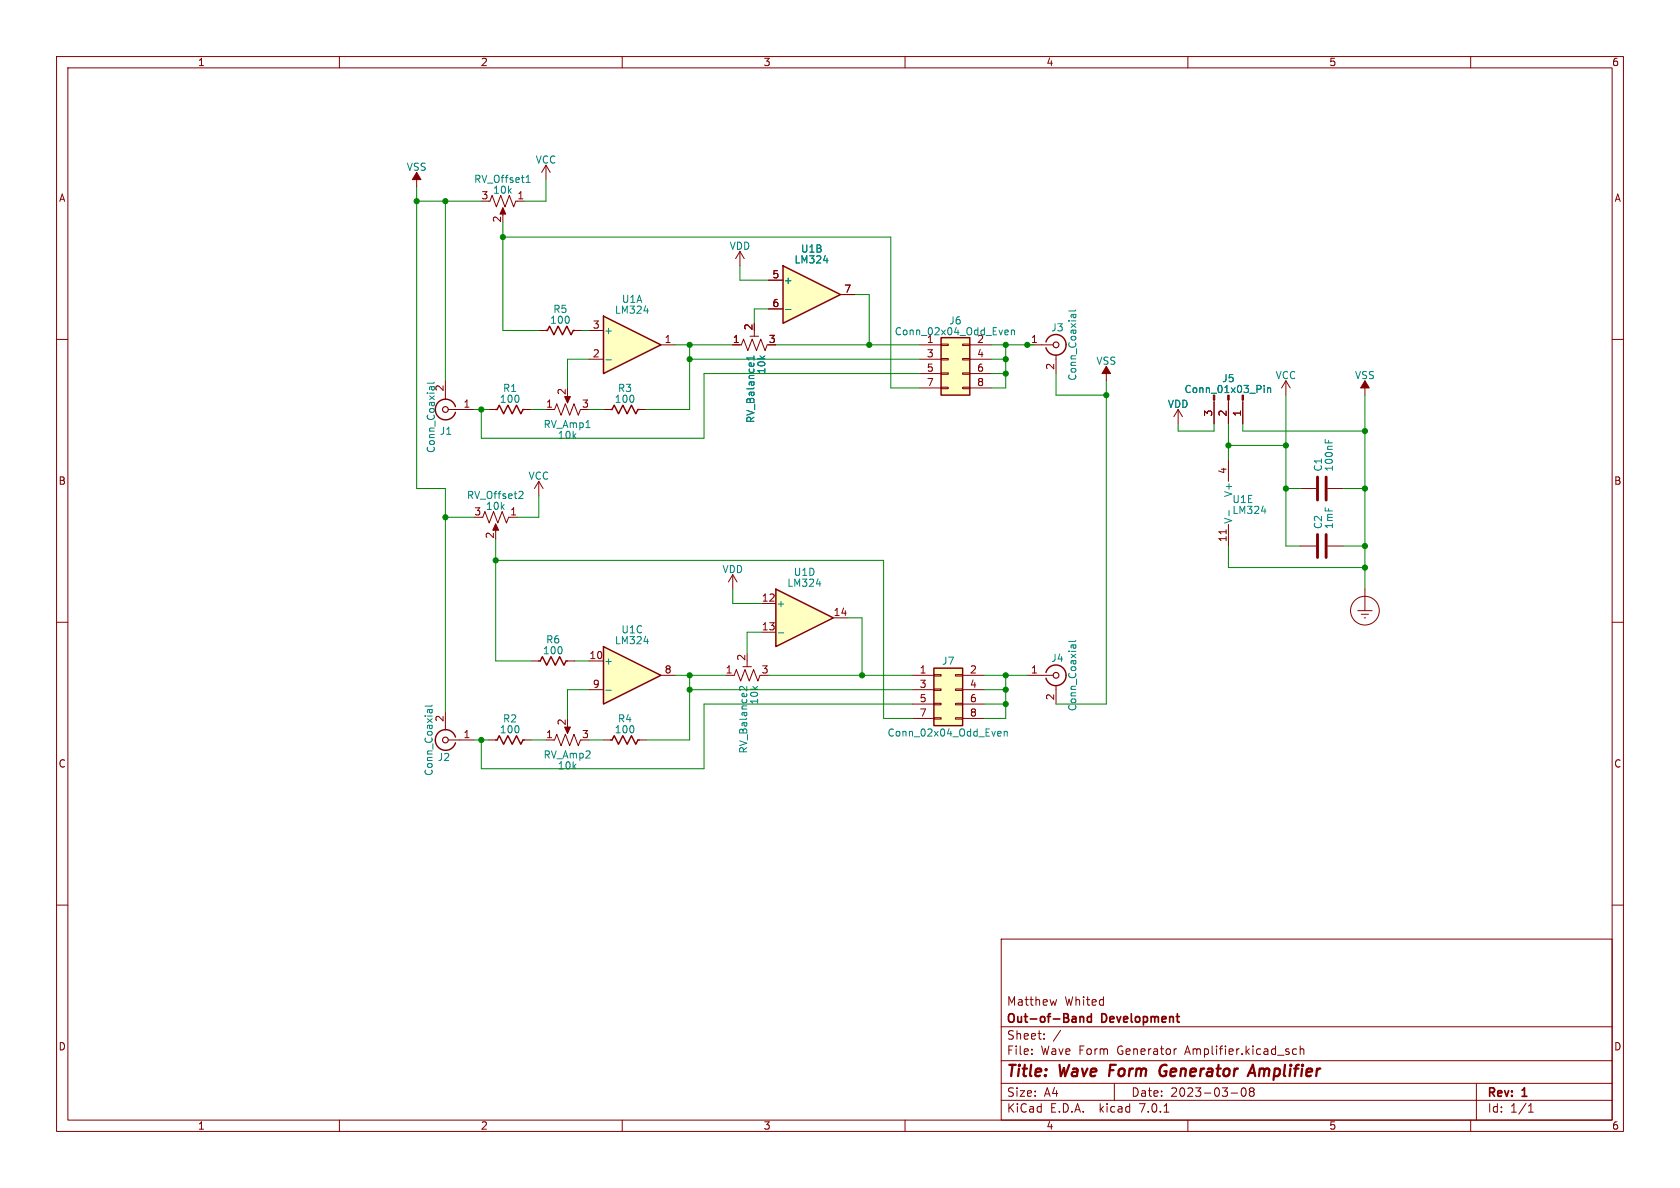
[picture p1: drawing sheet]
<svg xmlns="http://www.w3.org/2000/svg" width="297mm" height="210mm" viewBox="0 0 297 210" stroke-linecap="round" stroke-linejoin="round" font-family="sans-serif">
<g fill="none" stroke="#840000" stroke-width=".18">
<path d="M10 10h277v190h-277zM12 12h273v186h-273zM60 10v2M110 10v2M160 10v2M210 10v2M260 10v2M10 60h2M285 60h2M229.9 86.4h2.8M234.7 86.4h2.8M10 110h2"/>
<path d="M285 110h2M10 160h2M285 160h2M177 166h108v32h-108zM186.8 176.7l-.3 1M60 198v2M110 198v2M160 198v2M177 194.5h108M177 191.5h108M177 187.5h108M177 181.5h108"/>
<path d="M182.4 186.3v.1M182.4 185.5v.1M184.6 183.6v.1M184.6 182.8v.1M197 191.5v3M205.8 196.6h.8M208 185.4l-.4 .1M210 198v2M217.6 193.2h1.2M219.6 192.4l.2-.1a.81 .81 0 0 1 .6 .6 .81 .81 0 0 1-.3 .8l-.2 .1a.81 .81 0 0 1-.6-.6 .81 .81 0 0 1 .3-.8zM221.1 192.9l-.2-.2 .2-.4h.3l.3 .3-.3 .3M221.1 192.9l-.2 .3v.5l.2 .1h.3l.3-.3-.1-.4-.2-.2"/>
<path d="M221.1 192.9h.3M229.2 185.5l-.4-.1-.3 .3v.4l.1 .2h.6M229.9 185.5l.2-.1 .3 .1 .1 .9M229.9 184.9v1.5M260 198v2M261 191.5v6.5M270.2 196.6h.9M270.2 195.5l.4-.4v1.5"/>
</g>
<path d="M205.8 188.2a1.2 1.2 0 0 0-.5 1.9l.4 .1M220.6 190.2l.9-2 .4 2M220.8 189.7h1" fill="none" stroke="#840000" stroke-width=".4"/>
<path d="M190.9 179.7v1M190.9 179.8l.2-.1 .4 .1 .1 .9M192.9 179.8l-.4-.1-.3 .3v.4l.2 .2h.5M192.9 179.2v1.5" fill="none" stroke="#840000" stroke-width=".3"/>
<path d="M232.9 84.3v4.1M234.4 84.3v4.1" fill="none" stroke="#840000" stroke-width=".51"/>
<path d="M234.3 77.7v.6" fill="none" stroke="#008484" stroke-width=".18"/>
<path d="M137.2 104.1l10.1 5.1-10.1 5.1z" fill="#ffffc2"/>
<path d="M166.4 59.7h5v10.2h-5zM80.5 71.9a1.81 1.81 0 0 0-2.8-1 1.81 1.81 0 0 0 0 3 1.81 1.81 0 0 0 2.8-1M87.6 72.4h.3l.4-.8 .7 1.6 .8-1.6 .8 1.6 .7-1.6 .8 1.6 .4-.8h.2M184.9 60.5a1.81 1.81 0 0 1 2.8-1 1.81 1.81 0 0 1 0 2.9 1.81 1.81 0 0 1-2.8-.9M137.2 104.1l10.1 5.1-10.1 5.1zM165.1 118.1h5.1v10.2h-5.1zM184.9 118.9a1.81 1.81 0 0 1 2.8-1 1.81 1.81 0 0 1 0 3 1.81 1.81 0 0 1-2.8-1" fill="none" stroke="#840000" stroke-width=".25"/>
<g fill="none" stroke="#840000" stroke-width=".18">
<path d="M73.7 30.5v2.5M86.4 35.6h.2l.4-1.1 .8 2.1 .7-2.1 .8 2.1 .7-2.1 .8 2.1 .4-1M88.9 37.1v1M91.4 35.6h1.3M96.5 29.2l-.7 1.3M96.5 29.2v2.6M96.5 29.2l.8 1.3M78.7 67.3v3.3M79.2 72.4h4.6M86.4 72.4h1.2M92.7 72.4h1.3M162.6 61h3.8"/>
<path d="M162.6 63.5h3.8M162.6 66h3.8M162.6 68.6h3.8M166.4 68.5h1.2v.2h-1.2zM166.4 65.9h1.2v.3h-1.2zM166.4 63.4h1.2v.2h-1.2zM166.4 60.8h1.2v.3h-1.2zM170.2 68.5h1.2v.2h-1.2zM170.2 65.9h1.2v.3h-1.2zM170.2 63.4h1.2v.2h-1.2zM170.2 60.8h1.2v.3h-1.2zM171.4 61h3.9"/>
<path d="M171.4 63.5h3.9M171.4 66h3.9M171.4 68.6h3.9M181.6 61h4.6M186.7 62.7v3.3M195.6 64.8v2.5M208.3 72.4l-.8 1.3M208.3 72.4v2.5M208.3 72.4l.7 1.3M214.6 70.7v4.2M217.2 70.7v4.2M219.7 70.7v4.2"/>
<path d="M227.3 67.3l-.7 1.3M227.3 67.3v2.6M227.3 67.3l.8 1.3M241.3 67.3v2.6M85.1 91.4h.2l.4-1 .8 2.1 .7-2.1 .8 2.1 .8-2.1 .7 2.1 .4-1.1M87.6 93v1M90.2 91.4h1.2M95.2 85.1l-.7 1.3M95.2 85.1v2.5M95.2 85.1l.8 1.3M216.8 93.6v.8M217.2 81.3v3.8"/>
<path d="M217.2 92.7v3.8M229.9 96.5h2.8M234.7 96.5h2.8M128.3 119.4h1.5l.4-1 .7 2 .8-2 .8 2 .7-2 .8 2 .4-1M129.5 101.6l-.7 1.3M129.5 101.6v2.5M129.5 101.6l.8 1.3M131.3 117.9h1.5M132.1 116.8v1.1M134.6 106.7h2.6M134.6 111.8h2.6M147.3 109.2h2.6"/>
<path d="M161.3 119.4h3.8M165.1 119.3h1.3v.2h-1.3zM168.9 119.3h1.3v.2h-1.3zM170.2 119.4h3.8M181.6 119.4h4.6M240 108h2.6M240.7 108.6h1.2M241.2 109.2h.2M241.3 104.1v3.9M161.3 121.9h3.8M161.3 124.5h3.8M161.3 127h3.8"/>
<path d="M165.1 126.9h1.3v.2h-1.3zM165.1 124.3h1.3v.3h-1.3zM165.1 121.8h1.3v.2h-1.3zM168.9 126.9h1.3v.2h-1.3zM168.9 124.3h1.3v.3h-1.3zM168.9 121.8h1.3v.2h-1.3zM170.2 121.9h3.8M170.2 124.5h3.8M170.2 127h3.8M186.7 121.2v3.3"/>
<circle cx="241.3" cy="107.9" r="2.54"/>
</g>
<g fill="none" stroke="#008484" stroke-width=".18">
<path d="M93 32.2h.7M93.1 31.3l.3-.3v1.2M177.8 58.3l.4 .1 .1 .2-.7 .2M178.2 59.1l-.4 .1M178.8 58.5l.2-.2 .3 .1v.8M178.8 58.3v.9M189.7 55.6v.4M190.1 55.6l.1 .4M190.2 55.6h-.8v.4M190.2 54.8l-.2 .2h-1.1M76.2 68.3l.1 .5M76.8 68.3l-.8 .1-.1 .4"/>
<path d="M76.8 67.6l-.2 .1h-1.1M223.5 68.1v.2M223.5 68.6v.8M224.1 68.6v.8M224.1 68.7l.2-.1h.3v.8M91.9 86.9h.4l.2 .3-.8 .9h.8M217.3 90.2v1M223 90.3h.8M137.6 111.9h1M144.3 103.2h.8M189.7 114v.4M190.1 114l.1 .4"/>
<path d="M190.2 114l-.8 .1v.3M190.2 113.2l-.2 .2h-1.1M132 121.3v.8l-.9-.8-.3 .3v.4M176.6 129.3h.3l.1 .3-.6 .1M176.9 130.1h-.3M177.5 129.4l.2-.1h.3l.1 .8M177.5 129.3v.8"/>
</g>
<g fill="#840000" stroke="#840000" stroke-width=".18">
<path d="M87.6 92.6l.5 1.1h-1z"/>
<path d="M214.5 69.9h.3v.8h-.3z"/>
<path d="M217 69.9h.3v.8h-.3z"/>
<path d="M219.6 69.9h.2v.8h-.2z"/>
<path d="M73.7 30.5l.7 1.3h-1.5z"/>
<path d="M241.3 67.3l.8 1.3h-1.6z"/>
<path d="M88.9 36.7l.5 1.1h-1z"/>
<path d="M195.6 64.8l.7 1.2h-1.5z"/>
</g>
<g fill="none" stroke="#840000" stroke-width=".2">
<circle cx="78.7" cy="72.4" r=".51"/>
<circle cx="186.7" cy="61" r=".51"/>
<circle cx="186.7" cy="119.4" r=".51"/>
</g>
<g fill="#ffffc2" stroke="#ffffc2" stroke-width=".18">
<path d="M165.1 118.1h5.1v10.2h-5.1z"/>
<path d="M166.4 59.7h5v10.2h-5z"/>
</g>
<path d="M232.9 94.5v4.1M234.4 94.5v4.1" fill="none" stroke="#840000" stroke-width=".51"/>
<path d="M138.4 47l10.2 5.1-10.2 5.1z" fill="#ffffc2"/>
<path d="M96.5 58.4h.3l.4-.7 .7 1.5 .8-1.5 .7 1.5 .8-1.5 .8 1.5 .3-.8h.3M138.4 47l10.2 5.1-10.2 5.1zM107.9 72.4h.3l.4-.8 .7 1.6 .8-1.6 .8 1.6 .7-1.6 .8 1.6 .4-.8h.2M107.9 130.8h.3l.4-.8 .7 1.6 .8-1.6 .8 1.6 .7-1.6 .8 1.6 .4-.8h.2" fill="none" stroke="#840000" stroke-width=".25"/>
<g fill="none" stroke="#840000" stroke-width=".18">
<path d="M95.2 58.4h1.3M101.6 58.4h1.3M130.8 44.5l-.8 1.2M130.8 44.5v2.5M130.8 44.5l.8 1.2M132.6 59.4h1.5M133.3 58.4v1M135.9 49.5h2.5M135.9 54.6h2.5M148.6 52.1h2.5M96.5 72.4h1.5l.4-1 .8 2 .7-2 .8 2 .8-2 .7 2 .4-1M100.3 69.9v1"/>
<path d="M106.7 72.4h1.2M113 72.4h1.3M129.5 61h1.6l.3-1.1 .8 2.1 .8-2.1 .7 2.1 .8-2.1 .8 2.1 .3-1M106.7 130.8h1.2M113 130.8h1.3"/>
</g>
<path d="M138.9 54.7h.9M145.6 46.1h.8M133.3 62.9v.7M133.3 63.3h-1.3l.4 .3" fill="none" stroke="#008484" stroke-width=".18"/>
<path d="M99.8 70.1h1l-.5 1.1z" fill="#840000" stroke="#840000" stroke-width=".18"/>
<path d="M106.7 55.9l10.1 5.1-10.1 5z" fill="#ffffc2"/>
<path d="M106.7 55.9l10.1 5.1-10.1 5z" fill="none" stroke="#840000" stroke-width=".25"/>
<path d="M104.1 58.4h2.6M104.1 63.5h2.6M116.8 61h2.6" fill="none" stroke="#840000" stroke-width=".18"/>
<path d="M113.8 55h.8M107.1 63.6h1" fill="none" stroke="#008484" stroke-width=".18"/>
<path d="M106.7 114.3l10.1 5.1-10.1 5.1z" fill="#ffffc2"/>
<path d="M95.2 116.8h.3l.4-.7 .7 1.5 .8-1.5 .8 1.5 .7-1.5 .8 1.5 .4-.8h.2M106.7 114.3l10.1 5.1-10.1 5.1zM80.5 130.3a1.81 1.81 0 0 0-2.8-1 1.81 1.81 0 0 0 0 3 1.81 1.81 0 0 0 2.8-1M87.6 130.8h.3l.4-.8 .7 1.6 .8-1.6 .8 1.6 .7-1.6 .8 1.6 .4-.8h.2" fill="none" stroke="#840000" stroke-width=".25"/>
<g fill="none" stroke="#840000" stroke-width=".18">
<path d="M135.9 49.5h2.5M135.9 54.6h2.5M148.6 52.1h2.5M129.5 61h1.3M214.6 71.1v3.8M217.2 71.1v3.8M219.7 71.1v3.8M94 116.8h1.2M100.3 116.8h1.3M104.1 116.8h2.6M116.8 119.4h2.6M78.7 125.7v3.3"/>
<path d="M79.2 130.8h4.6M86.4 130.8h1.2M92.7 130.8h1.3M96.5 130.8h1.5l.4-1 .8 2 .7-2 .8 2 .8-2 .7 2 .4-1M100.3 128.3v1M104.1 121.9h2.6"/>
</g>
<g fill="none" stroke="#008484" stroke-width=".18">
<path d="M138.9 54.7h.9M145.6 46.1h.8M133.3 62.9v.7M133.3 63.3h-1.3l.4 .3M223.5 68.1v.2M223.5 68.6v.8M224.1 68.6v.8M224.1 68.7l.2-.1h.3v.8M113.8 113.4h.8M75.9 125.4v.5M76.3 125.4l.1 .5M76.4 125.4h-.7l-.1 .2v.3"/>
<path d="M76.4 124.6l-.2 .2h-1.1M107.1 122h1"/>
</g>
<circle cx="78.7" cy="130.8" r=".51" fill="none" stroke="#840000" stroke-width=".2"/>
<path d="M99.8 128.5h1l-.5 1.2z" fill="#840000" stroke="#840000" stroke-width=".18"/>
<g fill="none" stroke="#008400" stroke-width=".18">
<path d="M73.7 33v53.4h5v39.3M73.7 35.6h11.4M78.7 35.6v31.7M88.9 39.4v19h6.3M96.5 31.8v3.8h-3.8M88.9 41.9h68.6v26.7h5.1M102.9 58.4h1.2M130.8 47v2.5h5.1M135.9 54.6h-2.6v2.6M151.1 52.1h2.6v8.9M83.8 72.4h2.6M94 72.4h2.5"/>
<path d="M104.1 72.4h2.6M104.1 63.5h-3.8v5.1M119.4 61h10.1M121.9 61v11.4h-7.6M121.9 63.5h40.7M137.2 61h25.4M162.6 66h-38.1v11.5h-39.4v-5.1M175.3 61h7.6M175.3 63.5h2.5M175.3 66h2.5M177.8 61v7.6h-2.5M186.7 66v3.9h8.9"/>
<path d="M195.6 67.3v57.2h-8.9M208.3 74.9v1.3h6.3v-1.3M217.2 78.7h10.1M217.2 74.9v6.4M219.7 74.9v1.3h21.6M227.3 69.9v26.6h2.6M241.3 69.9v34.2M78.7 91.4h5.1M87.6 99.1h68.6v27.9h5.1M87.6 95.3v21.5h6.4M95.2 87.6v3.8h-3.8M217.2 96.5v3.8h24.1"/>
<path d="M227.3 86.4h2.6M237.5 96.5h3.8M237.5 86.4h3.8M101.6 116.8h2.5M119.4 119.4h8.9M121.9 119.4v11.4h-7.6M129.5 104.1v2.6h5.1M134.6 111.8h-2.5v3.8M135.9 119.4h25.4M149.9 109.2h2.5v10.2M174 119.4h7.6M177.8 119.4v7.6h-3.8"/>
<path d="M83.8 130.8h2.6M94 130.8h2.5M104.1 121.9h-3.8v5.1M104.1 130.8h2.6M121.9 121.9h39.4M161.3 124.5h-36.8v11.4h-39.4v-5.1M174 124.5h3.8M174 121.9h3.8"/>
</g>
<g fill="#008400" stroke="#008400" stroke-width=".18">
<circle cx="88.9" cy="41.9" r=".46"/>
<circle cx="87.6" cy="99.1" r=".46"/>
<circle cx="78.7" cy="91.4" r=".46"/>
<circle cx="73.7" cy="35.6" r=".46"/>
<circle cx="78.7" cy="35.6" r=".46"/>
<circle cx="85.1" cy="72.4" r=".46"/>
<circle cx="241.3" cy="86.4" r=".46"/>
<circle cx="241.3" cy="100.3" r=".46"/>
<circle cx="241.3" cy="96.5" r=".46"/>
<circle cx="217.2" cy="78.7" r=".46"/>
<circle cx="227.3" cy="86.4" r=".46"/>
<circle cx="227.3" cy="78.7" r=".46"/>
<circle cx="241.3" cy="76.2" r=".46"/>
<circle cx="152.4" cy="119.4" r=".46"/>
<circle cx="177.8" cy="66" r=".46"/>
<circle cx="153.7" cy="61" r=".46"/>
<circle cx="181.6" cy="61" r=".46"/>
<circle cx="177.8" cy="61" r=".46"/>
<circle cx="177.8" cy="124.5" r=".46"/>
<circle cx="195.6" cy="69.9" r=".46"/>
<circle cx="177.8" cy="121.9" r=".46"/>
<circle cx="177.8" cy="119.4" r=".46"/>
<circle cx="177.8" cy="63.5" r=".46"/>
<circle cx="121.9" cy="61" r=".46"/>
<circle cx="121.9" cy="63.5" r=".46"/>
<circle cx="121.9" cy="121.9" r=".46"/>
<circle cx="121.9" cy="119.4" r=".46"/>
<circle cx="85.1" cy="130.8" r=".46"/>
</g>
<g font-size="2.8" fill="#840000">
<text x="178" y="190.8">Title:</text>
<text x="187.4" y="190.8">Wave</text>
<text x="196.8" y="190.8">Form</text>
<text x="206.3" y="190.8">Generator</text>
<text x="222.8" y="190.8">Amplifier</text>
</g>
<g font-size="2.1" fill="#840000">
<text x="178" y="177.9">Matthew</text>
<text x="188.2" y="177.9">Whited</text>
<text x="178" y="183.9">Sheet:</text>
<text x="178" y="181.1">Out-of-Band</text>
<text x="186.2" y="183.9">/</text>
<text x="194.9" y="181.1">Development</text>
<text x="178" y="186.6">File:</text>
<text x="184" y="186.6">Wave Form</text>
<text x="197.5" y="186.6">Generator</text>
<text x="209.6" y="186.6">Amplifier.kicad_sch</text>
<text x="178" y="196.8">KiCad</text>
<text x="178" y="194">Size:</text>
<text x="184.6" y="194">A4</text>
<text x="185.7" y="196.8">E.D.A.</text>
<text x="194.4" y="196.8">kicad</text>
<text x="200" y="194">Date:</text>
<text x="201.5" y="196.8">7.0.1</text>
<text x="206.9" y="194">2023-03-08</text>
<text x="263" y="194.2">Rev:</text>
<text x="263" y="196.8">Id:</text>
<text x="267" y="196.8">1/1</text>
<text x="269.2" y="194.2">1</text>
</g>
<g font-size="1.8" fill="#840000">
<text x="35" y="11.8">1</text>
<text x="85" y="11.8">2</text>
<text x="135" y="11.8">3</text>
<text x="185" y="11.8">4</text>
<text x="235" y="11.8">5</text>
<text x="285" y="11.8">6</text>
<text x="10.4" y="35.8">A</text>
<text x="85.1" y="35.3">3</text>
<text x="91.4" y="35.3">1</text>
<text x="285.4" y="35.8">A</text>
<text x="88.6" y="39.4" transform="rotate(-90 88.6 39.4)">2</text>
<text x="136.5" y="49.3">5</text>
<text x="149.2" y="51.8">7</text>
<text x="104.7" y="58.2">3</text>
<text x="133.1" y="58.5" transform="rotate(-90 133.1 58.5)">2</text>
<text x="136.5" y="54.4">6</text>
<text x="104.7" y="63.2">2</text>
<text x="117.4" y="60.7">1</text>
<text x="129.5" y="60.7">1</text>
<text x="135.9" y="60.7">3</text>
<text x="163.8" y="63.2">3</text>
<text x="163.8" y="65.8">5</text>
<text x="172.7" y="63.2">4</text>
<text x="172.7" y="65.8">6</text>
<text x="182.2" y="60.7">1</text>
<text x="186.4" y="65.4" transform="rotate(-90 186.4 65.4)">2</text>
<text x="100.1" y="69.9" transform="rotate(-90 100.1 69.9)">2</text>
<text x="163.8" y="68.3">7</text>
<text x="172.7" y="68.3">8</text>
<text x="81.9" y="72.1">1</text>
<text x="96.5" y="72.1">1</text>
<text x="102.8" y="72.1">3</text>
<text x="214.4" y="73.7" transform="rotate(-90 214.4 73.7)">3</text>
<text x="216.9" y="73.7" transform="rotate(-90 216.9 73.7)">2</text>
<text x="219.5" y="73.7" transform="rotate(-90 219.5 73.7)">1</text>
<text x="216.9" y="83.9" transform="rotate(-90 216.9 83.9)">4</text>
<text x="10.3" y="85.8">B</text>
<text x="285.3" y="85.8">B</text>
<text x="83.8" y="91.2">3</text>
<text x="87.4" y="95.3" transform="rotate(-90 87.4 95.3)">2</text>
<text x="90.1" y="91.2">1</text>
<text x="216.9" y="95.9" transform="rotate(-90 216.9 95.9)">11</text>
<text x="134.6" y="106.4">12</text>
<text x="134.6" y="111.5">13</text>
<text x="147.3" y="109">14</text>
<text x="104.1" y="116.6">10</text>
<text x="117.4" y="119.1">8</text>
<text x="128.2" y="119.1">1</text>
<text x="131.8" y="116.9" transform="rotate(-90 131.8 116.9)">2</text>
<text x="134.6" y="119.1">3</text>
<text x="162.5" y="119.1">1</text>
<text x="171.4" y="119.1">2</text>
<text x="182.2" y="119.1">1</text>
<text x="104.7" y="121.7">9</text>
<text x="162.5" y="121.7">3</text>
<text x="162.5" y="124.2">5</text>
<text x="171.4" y="121.7">4</text>
<text x="171.4" y="124.2">6</text>
<text x="186.4" y="123.9" transform="rotate(-90 186.4 123.9)">2</text>
<text x="78.5" y="127.7" transform="rotate(-90 78.5 127.7)">2</text>
<text x="81.9" y="130.6">1</text>
<text x="96.5" y="130.6">1</text>
<text x="100.1" y="128.3" transform="rotate(-90 100.1 128.3)">2</text>
<text x="102.8" y="130.6">3</text>
<text x="162.5" y="126.7">7</text>
<text x="171.4" y="126.7">8</text>
<text x="10.3" y="135.8">C</text>
<text x="285.3" y="135.8">C</text>
<text x="10.3" y="185.8">D</text>
<text x="285.3" y="185.8">D</text>
<text x="35" y="199.8">1</text>
<text x="85" y="199.8">2</text>
<text x="135" y="199.8">3</text>
<text x="185" y="199.8">4</text>
<text x="235" y="199.8">5</text>
<text x="285" y="199.8">6</text>
</g>
<g font-size="1.8" fill="#008484">
<text x="94.6" y="29.1">VCC</text>
<text x="71.8" y="30.3">VSS</text>
<text x="83.8" y="32.5">RV_Offset1</text>
<text x="87.1" y="34.4">10k</text>
<text x="128.9" y="44.3">VDD</text>
<text x="140.4" y="46.7">LM324</text>
<text x="141.5" y="44.8">U1B</text>
<text x="109.9" y="53.7">U1A</text>
<text x="138.6" y="50.4">+</text>
<text x="97.2" y="57.4">100</text>
<text x="97.8" y="55.5">R5</text>
<text x="106.8" y="59.2">+</text>
<text x="108.6" y="55.6">LM324</text>
<text x="158.1" y="59.4">Conn_02x04_Odd_Even</text>
<text x="167.8" y="57.5">J6</text>
<text x="185.8" y="58.7">J3</text>
<text x="163.8" y="60.7">1</text>
<text x="172.7" y="60.7">2</text>
<text x="193.8" y="64.6">VSS</text>
<text x="78.5" y="69.2" transform="rotate(-90 78.5 69.2)">2</text>
<text x="88.3" y="71.4">100</text>
<text x="88.9" y="69.4">R1</text>
<text x="108.6" y="71.4">100</text>
<text x="109.2" y="69.4">R3</text>
<text x="135.5" y="66.2" transform="rotate(-90 135.5 66.2)">10k</text>
<text x="190.4" y="67.4" transform="rotate(-90 190.4 67.4)">Conn_Coaxial</text>
<text x="209.3" y="69.6">Conn_01x03_Pin</text>
<text x="216" y="67.7">J5</text>
<text x="225.5" y="67.2">VCC</text>
<text x="239.5" y="67.2">VSS</text>
<text x="77.7" y="77">J1</text>
<text x="96" y="75.8">RV_Amp1</text>
<text x="98.5" y="77.7">10k</text>
<text x="133.5" y="74.8" transform="rotate(-90 133.5 74.8)">RV_Balance1</text>
<text x="206.4" y="72.3">VDD</text>
<text x="77" y="80.1" transform="rotate(-90 77 80.1)">Conn_Coaxial</text>
<text x="233.9" y="83.4" transform="rotate(-90 233.9 83.4)">C1</text>
<text x="235.8" y="83.4" transform="rotate(-90 235.8 83.4)">100nF</text>
<text x="82.5" y="88.4">RV_Offset2</text>
<text x="93.4" y="85">VCC</text>
<text x="217.8" y="89.1">U1E</text>
<text x="218" y="88" transform="rotate(-90 218 88)">V+</text>
<text x="85.8" y="90.3">10k</text>
<text x="217.8" y="91">LM324</text>
<text x="218" y="92.6" transform="rotate(-90 218 92.6)">V-</text>
<text x="233.9" y="93.6" transform="rotate(-90 233.9 93.6)">C2</text>
<text x="235.8" y="93.6" transform="rotate(-90 235.8 93.6)">1mF</text>
<text x="127.7" y="101.5">VDD</text>
<text x="140.3" y="102">U1D</text>
<text x="137.3" y="107.5">+</text>
<text x="139.1" y="103.9">LM324</text>
<text x="96.5" y="113.9">R6</text>
<text x="109.8" y="112.1">U1C</text>
<text x="95.9" y="115.8">100</text>
<text x="106.8" y="117.7">+</text>
<text x="108.6" y="114">LM324</text>
<text x="166.5" y="117.7">J7</text>
<text x="185.8" y="117.2">J4</text>
<text x="134.2" y="124.6" transform="rotate(-90 134.2 124.6)">10k</text>
<text x="190.4" y="125.8" transform="rotate(-90 190.4 125.8)">Conn_Coaxial</text>
<text x="88.3" y="129.8">100</text>
<text x="88.9" y="127.9">R2</text>
<text x="108.6" y="129.8">100</text>
<text x="109.2" y="127.9">R4</text>
<text x="156.8" y="130.4">Conn_02x04_Odd_Even</text>
<text x="76.6" y="137.2" transform="rotate(-90 76.6 137.2)">Conn_Coaxial</text>
<text x="77.3" y="134.7">J2</text>
<text x="96" y="134.2">RV_Amp2</text>
<text x="98.5" y="136.2">10k</text>
<text x="132.3" y="133.3" transform="rotate(-90 132.3 133.3)">RV_Balance2</text>
</g>
</svg>
